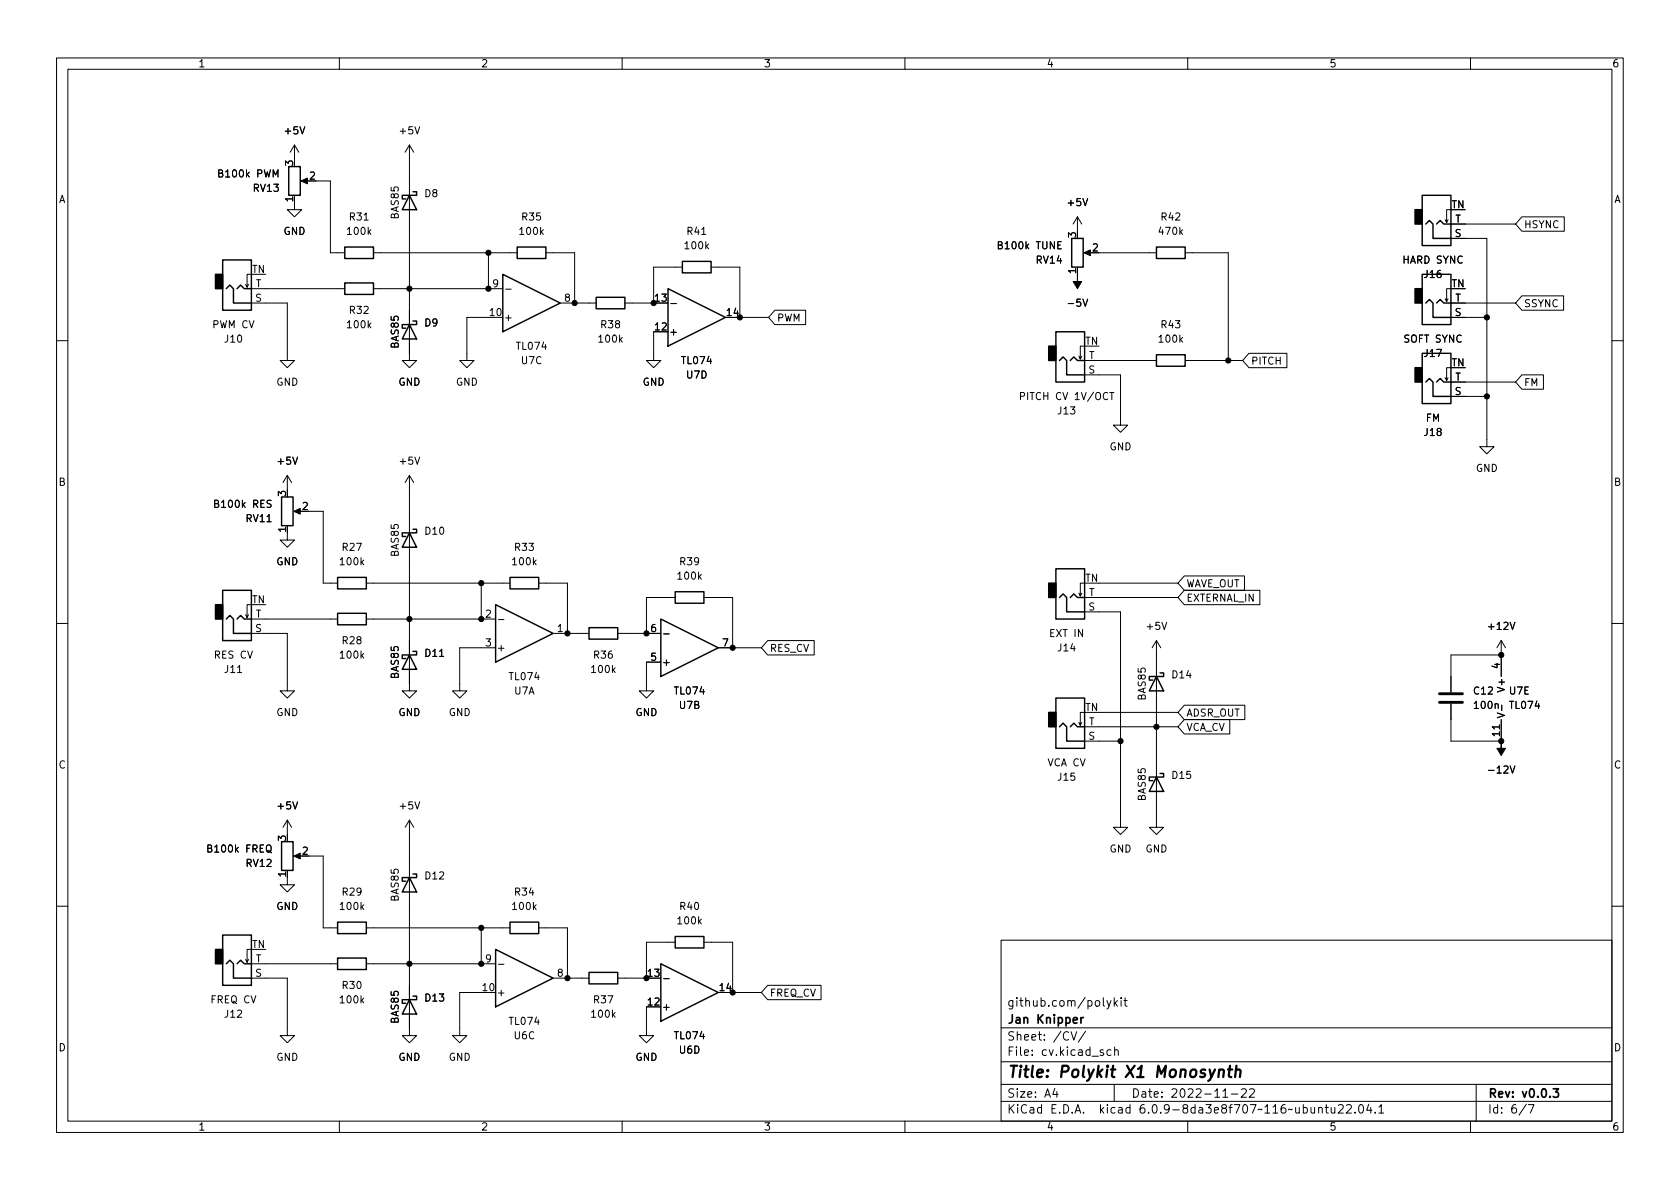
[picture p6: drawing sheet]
<svg xmlns="http://www.w3.org/2000/svg" width="297mm" height="210mm" viewBox="0 0 297 210" stroke-linecap="round" stroke-linejoin="round" font-family="sans-serif">
<g fill="none" stroke="#000" stroke-width=".18">
<path d="M10 10.2h277v190.1h-277zM12 12.2h273v186.1h-273zM60 10.2v2M110 10.2v2M160 10.2v2M210 10.2v2M260 10.2v2M52.1 35.8v1.3h1.2l-1.2 1.2-1.3-1.2h1.3M52.1 25.6l-.8 1.3M52.1 25.6v2.6M52.1 25.6l.7 1.3M53.6 32h1"/>
<path d="M55.9 32h2.5v12.7h2.6M72.4 25.6v38.1h1.3l-1.3 1.3-1.3-1.3h1.3M72.4 25.6l-.8 1.3M72.4 25.6l.8 1.3M190.5 38.3l-.8 1.3M190.5 38.3v2.6M190.5 38.3l.8 1.3M256 38.9l-.2 .5M256.5 37.1h-.7v2.3l-.3-.5M256.5 39.6h11.5M269.1 38.3h7.5v2.6h-7.5l-1.1-1.3zM43.9 50.3l-.2 .5"/>
<path d="M44.4 48.5h-.7v2.3l-.3-.5M44.4 53.6h6.4v10.1h1.3l-1.3 1.3-1.3-1.3h1.3M44.4 51h16.6M66 44.7h25.4M66 51h22.9M86.4 56.1h-3.9v7.6h1.3l-1.3 1.3-1.2-1.3h1.2M86.4 44.7v6.3M89.4 51.1h1M96.5 44.7h5.1v8.9M99.1 53.6h6.3M115.6 58.7v5h1.2l-1.2 1.3-1.3-1.3h1.3M118.6 53.7h1"/>
<path d="M120.6 47.2h-5v6.4h-5.1M125.7 47.2h5.1v8.9h5.1M137 54.9h5.4v2.5h-5.4l-1.1-1.3zM187.6 42.7h-.6v1.3h.6M192 44.7h1M194.3 44.7h10.2M209.5 44.7h7.7v19M256 52.8l-.2 .5M256.5 42.2h6.4v36.8h1.3l-1.3 1.3-1.3-1.3h1.3M256.5 51h-.7v2.3l-.3-.5M256.5 53.6h11.5M256.5 56.1h6.4"/>
<path d="M269.1 52.3h7.4v2.6h-7.4l-1.1-1.3zM10 60.2h2M180.4 70.1l.6-.1 .2-.2-.1-.3-.7-.1v1.3M191.3 63l-.3 .5M191.8 61.2h-.8v2.3l-.2-.5M191.8 66.3h6.3v8.9h1.3l-1.3 1.2-1.3-1.2h1.3M191.8 63.7h12.7M196.2 69.4h.7M209.5 63.7h10.2M220.8 62.5h6.7v2.5h-6.7l-1.1-1.3zM256 66.8l-.2 .5M256.5 65h-.7v2.3l-.3-.5"/>
<path d="M256.5 70.1h6.4M256.5 67.6h11.5M269.1 66.3h3.8v2.5h-3.8l-1.1-1.2zM285 60.2h2M47.9 88.5h-.4l-.2 .1v.3l.5 .3 .1 .3-.2 .2h-.5M50.8 94.2v1.3h1.3l-1.3 1.3-1.3-1.3h1.3M50.8 84.1l-.8 1.2M50.8 84.1v2.5M50.8 84.1l.8 1.2M52.3 90.4h1M54.6 90.4h2.5v12.7h2.6M72.4 84.1v38.1h1.3l-1.3 1.2-1.3-1.2h1.3"/>
<path d="M72.4 84.1l-.8 1.2M72.4 84.1l.8 1.2M10 110.2h2M43.9 108.7l-.2 .5M44.4 112h6.4v10.2h1.3l-1.3 1.2-1.3-1.2h1.3M44.4 106.9h-.7v2.3l-.3-.5M44.4 109.5h15.3M64.8 103.1h25.4M64.8 109.5h22.8M85.1 103.1v6.4M87.6 114.5h-6.3v7.7h1.2l-1.2 1.2-1.3-1.2h1.3M88.1 109.6h1"/>
<path d="M95.2 103.1h5.1v8.9M97.8 112h6.3M109.2 112h7.6M116.8 117.1h-2.5v5.1h1.3l-1.3 1.2-1.3-1.2h1.3M117.3 112.1h1M119.4 105.7h-5.1v6.3M124.5 105.7h5v8.8M127 114.5h7.6M135.7 113.3h8.3v2.5h-8.3l-1.1-1.3zM191.3 104.9l-.3 .5M191.8 108.2h6.3v38.1h1.3l-1.3 1.3-1.3-1.3h1.3M191.8 103.1h-.8v2.3l-.2-.5"/>
<path d="M191.8 105.7h16.5M194.3 103.1h14M204.5 113.3v33h1.2l-1.2 1.3-1.3-1.3h1.3M204.5 113.3l-.8 1.2M204.5 113.3l.7 1.2M209.4 104.4h13.4v2.5h-13.4l-1.1-1.2zM209.4 101.8h10.6v2.6h-10.6l-1.1-1.3zM265.4 113.3v6.3M265.4 113.3l-.7 1.2M265.4 113.3l.8 1.2M265.4 115.8h-8.9v6.6M285 110.2h2"/>
<path d="M191.3 127.8l-.3 .5M191.8 126h-.8v2.3l-.2-.5M191.8 131.1h6.3M191.8 128.5h16.5M194.3 126h14M209.4 127.2h8v2.6h-8l-1.1-1.3zM209.4 124.7h10.7v2.5h-10.7l-1.1-1.2zM256.5 124.5v6.6h8.9v-3.9M265.5 124.7v1M47.3 150.4l.7 .4M50.8 155.2v1.3h1.3l-1.3 1.2-1.3-1.2h1.3M50.8 145v2.6"/>
<path d="M50.8 145l-.8 1.3M50.8 145l.8 1.3M52.3 151.4h1M54.6 151.4h2.5v12.7h2.6M72.4 145v38.1h1.3l-1.3 1.3-1.3-1.3h1.3M72.4 145l-.8 1.3M72.4 145l.8 1.3M10 160.2h2M43.9 169.7l-.2 .5M44.4 167.9h-.7v2.3l-.3-.5M44.4 173h6.4v10.1h1.3l-1.3 1.3-1.3-1.3h1.3M44.4 170.4h15.3"/>
<path d="M64.8 170.4h22.8M64.8 164.1h25.4M85.1 175.5h-3.8v7.6h1.2l-1.2 1.3-1.3-1.3h1.3M85.1 164.1v6.3M88.1 170.5h1M95.2 164.1h5.1v8.9M97.8 173h6.3M114.3 178v5.1h1.3l-1.3 1.3-1.3-1.3h1.3M117.3 173.1h1M119.4 166.6h-5.1v6.4h-5.1M124.5 166.6h5v8.9h5.1M135.7 174.2h9.5v2.6h-9.5l-1.1-1.3z"/>
<path d="M177 166.3h108v32h-108zM195.7 176.9l.4 1M196.4 176.9l-.5 1.4-.2 .1M197 176.4v1.5M197.1 177.4l.5 .5M197.6 176.9l-.6 .6M198.2 176.4v.2M198.2 176.9v1M198.7 176.9h.6M198.9 176.4v1.3l.4 .2M285 160.2h2M60 198.3v2"/>
<path d="M110 198.3v2M160 198.3v2M177 194.8h108M177 191.8h108M177 187.8h108M177 181.8h108M186.5 192.5l-.4 1h1M186.9 193v1M189.4 182.4l.5 1.5 .5-1.5M191.9 182.4l-1.3 1.9M195.1 185.7l-.4-.1-.2 .2 .1 .3 .5 .1v.4h-.6M196.4 185.7l-.4-.1-.3 .3v.4l.2 .3h.5"/>
<path d="M197 191.8v3M197.1 185.8l.2-.2 .3 .1 .1 .9M197.1 185.1v1.5M210 198.3v2M216.2 194h.9M217.7 193.5h1.2M219.5 192.7l.6-.2 .2 .2 .1 .3-1 1h1M220.9 192.7l.6-.2 .2 .2 .1 .3-.9 1h.9M233.1 196l.3-.2 .3 .1 .1 .9M233.1 195.8v1M234.3 195.8h.6M234.5 195.3v1.3l.4 .2"/>
<path d="M235.4 195.8v1h.4l.2-.1M236 195.8v1M236.6 195.5l.6-.2 .2 .2 .1 .3-.9 1h.9M238.1 195.5l.5-.2 .3 .2v.3l-.9 1h.9M239.6 196.7v.1M240.4 195.4l.2-.1a.81 .81 0 0 1 .6 .7 .81 .81 0 0 1-.3 .8h-.2a.81 .81 0 0 1-.6-.6 .81 .81 0 0 1 .3-.8zM242 195.3l-.4 1h1M242.4 195.8v1M243.1 196.7v.1M243.8 195.8l.4-.5v1.5M243.8 196.8h.8M260 198.3v2"/>
<path d="M261 191.8v6.5M269.9 195.3l-1.3 1.9M270.2 195.3h1l-.6 1.5"/>
</g>
<path d="M191.1 179.9v1M191.6 179.9l-.3 .1-.2 .2M274.6 192.5h1l-.5 .6 .4 .1v.7l-.2 .1h-.5l-.2-.1" fill="none" stroke="#000" stroke-width=".3"/>
<path d="M215.6 189.3a.49 .49 0 0 1 .8 .1l-.1 1.1M215.6 189.1l-.2 1.4M217.1 189.1h.8M217.5 188.5l-.2 1.7v.2l.4 .1M218.5 189.3a.49 .49 0 0 1 .9 .1l-.2 1.1M218.6 188.5l-.2 2" fill="none" stroke="#000" stroke-width=".4"/>
<g fill="none" stroke="#000" stroke-width=".25">
<path d="M51.1 29.5h2v5h-2zM72.4 34.5l1.3 2.6h-2.6zM73 33.9h.7v.6h-2.6v.7h.7M251.5 34.5h5v8.9h-5zM252.1 39.6l.6-.6 .7 .6v2.6h3.1M254 39.6l.6-.6 .7 .6h1.2M39.4 46h5v8.9h-5zM40 51l.6-.6 .7 .6v2.6h3.1M41.9 51l.6-.6 .7 .6h1.2M61 43.7h5v2h-5zM61 50h5v2.1h-5zM72.4 57.4l1.3 2.5h-2.6z"/>
<path d="M73 56.8h.7v.6h-2.6v.6h.7M88.9 48.5l10.2 5.1-10.2 5.1zM91.4 43.7h5.1v2h-5.1zM105.4 52.6h5.1v2h-5.1zM118.1 51l10.2 5.1-10.2 5.1zM120.6 46.2h5.1v2.1h-5.1zM186.7 58.7h5.1v8.9h-5.1zM189.5 42.2h2v5h-2zM204.5 43.7h5v2h-5zM251.5 48.5h5v8.9h-5zM252.1 53.6l.6-.6 .7 .6v2.5h3.1M254 53.6l.6-.6 .7 .6h1.2"/>
<path d="M187.3 63.7l.7-.6 .6 .6v2.6h3.2M189.2 63.7l.7-.6 .6 .6h1.3M204.5 62.7h5v2.1h-5zM251.5 62.5h5v8.9h-5zM252.1 67.6l.6-.7 .7 .7v2.5h3.1M254 67.6l.6-.7 .7 .7h1.2M49.8 87.9h2v5.1h-2zM72.4 94.2l1.3 2.6h-2.6zM73 93.6h.7v.6h-2.6v.7h.7M39.4 104.4h5v8.9h-5zM40 109.5l.6-.7 .7 .7v2.5h3.1M41.9 109.5l.6-.7 .7 .7h1.2"/>
<path d="M59.7 102.1h5.1v2h-5.1zM59.7 108.5h5.1v2h-5.1zM72.4 115.8l1.3 2.6h-2.6zM73 115.2h.7v.6h-2.6v.7h.7M87.6 106.9l10.2 5.1-10.2 5.1zM90.2 102.1h5v2h-5zM104.1 111h5.1v2h-5.1zM116.8 109.5l10.2 5-10.2 5.1zM119.4 104.6h5.1v2.1h-5.1zM186.7 100.6h5.1v8.9h-5.1zM187.3 105.7l.7-.7 .6 .7v2.5h3.2M189.2 105.7l.7-.7 .6 .7h1.3"/>
<path d="M204.5 119.6l1.2 2.6h-2.5zM205.1 119h.6v.6h-2.5v.7h.6M186.7 123.4h5.1v8.9h-5.1zM187.3 128.5l.7-.6 .6 .6v2.6h3.2M189.2 128.5l.7-.6 .6 .6h1.3M204.5 137.4l1.2 2.5h-2.5zM205.1 136.8h.6v.6h-2.5v.6h.6M49.8 148.8h2v5.1h-2zM72.4 155.2l1.3 2.5h-2.6zM73 154.6h.7v.6h-2.6v.6h.7M39.4 165.3h5v8.9h-5zM40 170.4l.6-.6 .7 .6v2.6h3.1"/>
<path d="M41.9 170.4l.6-.6 .7 .6h1.2M59.7 169.4h5.1v2h-5.1zM59.7 163.1h5.1v2h-5.1zM72.4 176.8l1.3 2.5h-2.6zM73 176.1h.7v.7h-2.6v.6h.7M87.6 167.9l10.2 5.1-10.2 5zM90.2 163.1h5v2h-5zM104.1 172h5.1v2h-5.1zM116.8 170.4l10.2 5.1-10.2 5.1zM119.4 165.6h5.1v2h-5.1z"/>
</g>
<path d="M250.2 37.1h1.3v2.5h-1.3zM38.1 48.5h1.3v2.5h-1.3zM250.2 51h1.3v2.6h-1.3zM185.4 61.2h1.3v2.5h-1.3zM250.2 65h1.3v2.6h-1.3zM38.1 106.9h1.3v2.6h-1.3zM185.4 103.1h1.3v2.6h-1.3zM185.4 126h1.3v2.5h-1.3zM38.1 167.9h1.3v2.5h-1.3z" fill="#000" stroke="#000" stroke-width=".25"/>
<g fill="#000" stroke="#000" stroke-width=".18">
<path d="M53.2 32l1.2-.5v1zM190.5 48.5v1.3h.8l-.8 1.2-.8-1.2h.8zM191.6 44.7l1.2-.5v1zM51.9 90.4l1.2-.5v1zM265.4 131.1v1.2h.8l-.8 1.3-.7-1.3h.7zM51.9 151.4l1.2-.5v1z"/>
<circle cx="72.4" cy="51" r=".46"/>
<circle cx="86.4" cy="44.7" r=".46"/>
<circle cx="86.4" cy="51" r=".46"/>
<circle cx="101.6" cy="53.6" r=".46"/>
<circle cx="115.6" cy="53.6" r=".46"/>
<circle cx="130.8" cy="56.1" r=".46"/>
<circle cx="262.9" cy="56.1" r=".46"/>
<circle cx="217.2" cy="63.7" r=".46"/>
<circle cx="262.9" cy="70.1" r=".46"/>
<circle cx="72.4" cy="109.5" r=".46"/>
<circle cx="85.1" cy="109.5" r=".46"/>
<circle cx="85.1" cy="103.1" r=".46"/>
<circle cx="100.3" cy="112" r=".46"/>
<circle cx="114.3" cy="112" r=".46"/>
<circle cx="129.5" cy="114.5" r=".46"/>
<circle cx="265.4" cy="115.8" r=".46"/>
<circle cx="198.1" cy="131.1" r=".46"/>
<circle cx="204.5" cy="128.5" r=".46"/>
<circle cx="265.4" cy="131.1" r=".46"/>
<circle cx="72.4" cy="170.4" r=".46"/>
<circle cx="85.1" cy="170.4" r=".46"/>
<circle cx="85.1" cy="164.1" r=".46"/>
<circle cx="100.3" cy="173" r=".46"/>
<circle cx="114.3" cy="173" r=".46"/>
<circle cx="129.5" cy="175.5" r=".46"/>
</g>
<path d="M254.5 124.2h4.1M254.5 122.7h4.1" fill="none" stroke="#000" stroke-width=".51"/>
<text font-size="2.8" x="178" y="190.6">Title: Polykit X1 Monosynth</text>
<g font-size="2.1">
<text x="178" y="178">github.com/polykit</text>
<text x="178" y="184">Sheet: /CV/</text>
<text x="178" y="181">Jan Knipper</text>
<text x="178" y="186.7">File: cv.kicad_sch</text>
<text x="178" y="196.9">KiCad E.D.A. kicad 6.0.9-8da3e8f707~116~ubuntu22.04.1</text>
<text x="178" y="194.1">Size: A4</text>
<text x="200" y="194.1">Date: 2022-11-22</text>
<text x="263" y="194.1">Rev: v0.0.3</text>
<text x="263" y="196.9">Id: 6/7</text>
</g>
<g font-size="1.8">
<text x="35" y="11.9">1</text>
<text x="85" y="11.9">2</text>
<text x="135" y="11.9">3</text>
<text x="185" y="11.9">4</text>
<text x="235" y="11.9">5</text>
<text x="285" y="11.9">6</text>
<text x="50.5" y="23.7">+5V</text>
<text x="70.8" y="23.7">+5V</text>
<text x="51.8" y="29.3" transform="rotate(-90 51.8 29.3)">3</text>
<text x="10.3" y="35.9">A</text>
<text x="38.9" y="31.4">B100k PWM</text>
<text x="44.8" y="33.9">RV13</text>
<text x="51.8" y="35.7" transform="rotate(-90 51.8 35.7)">1</text>
<text x="54.8" y="31.7">2</text>
<text x="75.1" y="34.9">D8</text>
<text x="285.3" y="35.9">A</text>
<text x="50.1" y="41.5">GND</text>
<text x="61.5" y="41.5">100k</text>
<text x="61.9" y="39">R31</text>
<text x="70.5" y="38.7" transform="rotate(-90 70.5 38.7)">BAS85</text>
<text x="92" y="41.5">100k</text>
<text x="92.4" y="39">R35</text>
<text x="121.6" y="41.5">R41</text>
<text x="188.9" y="36.4">+5V</text>
<text x="205" y="41.5">470k</text>
<text x="205.4" y="39">R42</text>
<text x="256.6" y="36.8">TN</text>
<text x="257.2" y="41.9">S</text>
<text x="257.3" y="39.4">T</text>
<text x="269.4" y="40.3">HSYNC</text>
<text x="121.2" y="44.1">100k</text>
<text x="176.8" y="44.1">B100k TUNE</text>
<text x="183.3" y="46.6">RV14</text>
<text x="190.2" y="42" transform="rotate(-90 190.2 42)">3</text>
<text x="193.2" y="44.4">2</text>
<text x="248.1" y="46.6">HARD SYNC</text>
<text x="44.5" y="48.3">TN</text>
<text x="45.1" y="53.3">S</text>
<text x="45.2" y="50.8">T</text>
<text x="87.1" y="50.8">9</text>
<text x="99.8" y="53.3">8</text>
<text x="115.9" y="53.3">13</text>
<text x="190.2" y="48.4" transform="rotate(-90 190.2 48.4)">1</text>
<text x="251.9" y="49.1">J16</text>
<text x="256.6" y="50.8">TN</text>
<text x="257.3" y="53.3">T</text>
<text x="37.6" y="58">PWM CV</text>
<text x="61.5" y="58">100k</text>
<text x="61.9" y="55.5">R32</text>
<text x="75.1" y="57.7">D9</text>
<text x="86.6" y="55.9">10</text>
<text x="89" y="56.8">+</text>
<text x="106.3" y="58">R38</text>
<text x="115.9" y="58.4">12</text>
<text x="118.2" y="59.3">+</text>
<text x="128.6" y="55.9">14</text>
<text x="137.3" y="56.9">PWM</text>
<text x="189.1" y="54.2">-5V</text>
<text x="205.4" y="58">R43</text>
<text x="257.2" y="55.9">S</text>
<text x="269.4" y="54.3">SSYNC</text>
<text x="39.8" y="60.6">J10</text>
<text x="70.5" y="61.5" transform="rotate(-90 70.5 61.5)">BAS85</text>
<text x="91.4" y="61.8">TL074</text>
<text x="92.2" y="64.4">U7C</text>
<text x="106" y="60.6">100k</text>
<text x="120.6" y="64.4">TL074</text>
<text x="191.9" y="61">TN</text>
<text x="192.5" y="63.5">T</text>
<text x="205" y="60.6">100k</text>
<text x="221.1" y="64.5">PITCH</text>
<text x="248.3" y="60.6">SOFT SYNC</text>
<text x="251.9" y="63.1">J17</text>
<text x="256.6" y="64.8">TN</text>
<text x="48.8" y="68.2">GND</text>
<text x="70.4" y="68.2">GND</text>
<text x="80.6" y="68.2">GND</text>
<text x="113.6" y="68.2">GND</text>
<text x="121.4" y="66.9">U7D</text>
<text x="181" y="70.7">PITCH CV 1V/OCT</text>
<text x="192.5" y="66">S</text>
<text x="257.2" y="69.8">S</text>
<text x="257.3" y="67.3">T</text>
<text x="269.4" y="68.3">FM</text>
<text x="187.1" y="73.3">J13</text>
<text x="251.9" y="77.1">J18</text>
<text x="252.1" y="74.5">FM</text>
<text x="49.2" y="82.2">+5V</text>
<text x="70.8" y="82.2">+5V</text>
<text x="196.2" y="79.6">GND</text>
<text x="260.9" y="83.4">GND</text>
<text x="10.3" y="85.9">B</text>
<text x="38.2" y="89.8">B100k RES</text>
<text x="50.5" y="87.7" transform="rotate(-90 50.5 87.7)">3</text>
<text x="285.3" y="85.9">B</text>
<text x="43.6" y="92.3">RV11</text>
<text x="50.5" y="94.1" transform="rotate(-90 50.5 94.1)">1</text>
<text x="53.5" y="90.2">2</text>
<text x="75.2" y="94.5">D10</text>
<text x="48.8" y="99.9">GND</text>
<text x="60.3" y="99.9">100k</text>
<text x="60.6" y="97.4">R27</text>
<text x="70.5" y="98.3" transform="rotate(-90 70.5 98.3)">BAS85</text>
<text x="90.7" y="99.9">100k</text>
<text x="91.1" y="97.4">R33</text>
<text x="120.3" y="99.9">R39</text>
<text x="44.5" y="106.7">TN</text>
<text x="120" y="102.5">100k</text>
<text x="191.9" y="102.9">TN</text>
<text x="192.5" y="107.9">S</text>
<text x="192.5" y="105.4">T</text>
<text x="209.7" y="106.4">EXTERNAL_IN</text>
<text x="209.7" y="103.8">WAVE_OUT</text>
<text x="45.1" y="111.8">S</text>
<text x="45.2" y="109.2">T</text>
<text x="60.6" y="113.9">R28</text>
<text x="85.9" y="109.2">2</text>
<text x="98.6" y="111.8">1</text>
<text x="115.1" y="111.8">6</text>
<text x="185.7" y="112.6">EXT IN</text>
<text x="202.9" y="111.4">+5V</text>
<text x="263.3" y="111.4">+12V</text>
<text x="38" y="116.5">RES CV</text>
<text x="39.8" y="119">J11</text>
<text x="60.3" y="116.5">100k</text>
<text x="70.5" y="119.9" transform="rotate(-90 70.5 119.9)">BAS85</text>
<text x="75.2" y="116.1">D11</text>
<text x="85.9" y="114.3">3</text>
<text x="87.8" y="115.2">+</text>
<text x="104.7" y="119">100k</text>
<text x="105.1" y="116.5">R36</text>
<text x="115.1" y="116.8">5</text>
<text x="117" y="117.7">+</text>
<text x="127.8" y="114.3">7</text>
<text x="136" y="115.3">RES_CV</text>
<text x="187.1" y="115.2">J14</text>
<text x="207.3" y="119.9">D14</text>
<text x="265.2" y="118.2" transform="rotate(-90 265.2 118.2)">4</text>
<text x="90.2" y="120.3">TL074</text>
<text x="90.9" y="122.8">U7A</text>
<text x="119.4" y="122.8">TL074</text>
<text x="120.2" y="125.3">U7B</text>
<text x="191.9" y="125.7">TN</text>
<text x="202.6" y="123.7" transform="rotate(-90 202.6 123.7)">BAS85</text>
<text x="260.7" y="122.8">C12</text>
<text x="260.8" y="125.3">100n</text>
<text x="266.1" y="122" transform="rotate(-90 266.1 122)">V+</text>
<text x="266.9" y="122.8">U7E</text>
<text x="267" y="125.3">TL074</text>
<text x="48.8" y="126.6">GND</text>
<text x="70.4" y="126.6">GND</text>
<text x="79.3" y="126.6">GND</text>
<text x="112.3" y="126.6">GND</text>
<text x="192.5" y="130.8">S</text>
<text x="192.5" y="128.3">T</text>
<text x="209.7" y="129.2">VCA_CV</text>
<text x="209.7" y="126.7">ADSR_OUT</text>
<text x="265.2" y="130.1" transform="rotate(-90 265.2 130.1)">11</text>
<text x="266.1" y="127.1" transform="rotate(-90 266.1 127.1)">V-</text>
<text x="10.3" y="135.9">C</text>
<text x="185.3" y="135.5">VCA CV</text>
<text x="207.3" y="137.7">D15</text>
<text x="263.6" y="136.8">-12V</text>
<text x="285.3" y="135.9">C</text>
<text x="49.2" y="143.1">+5V</text>
<text x="70.8" y="143.1">+5V</text>
<text x="187.1" y="138">J15</text>
<text x="202.6" y="141.5" transform="rotate(-90 202.6 141.5)">BAS85</text>
<text x="50.5" y="148.7" transform="rotate(-90 50.5 148.7)">3</text>
<text x="37" y="150.7">B100k FREQ</text>
<text x="43.6" y="153.3">RV12</text>
<text x="50.5" y="155" transform="rotate(-90 50.5 155)">1</text>
<text x="53.5" y="151.1">2</text>
<text x="75.2" y="155.5">D12</text>
<text x="196.2" y="150.7">GND</text>
<text x="202.5" y="150.7">GND</text>
<text x="48.8" y="160.9">GND</text>
<text x="60.3" y="160.9">100k</text>
<text x="60.6" y="158.4">R29</text>
<text x="70.5" y="159.3" transform="rotate(-90 70.5 159.3)">BAS85</text>
<text x="90.7" y="160.9">100k</text>
<text x="91.1" y="158.4">R34</text>
<text x="120.3" y="160.9">R40</text>
<text x="44.5" y="167.6">TN</text>
<text x="120" y="163.4">100k</text>
<text x="45.1" y="172.7">S</text>
<text x="45.2" y="170.2">T</text>
<text x="85.9" y="170.2">9</text>
<text x="98.6" y="172.7">8</text>
<text x="114.6" y="172.7">13</text>
<text x="37.3" y="177.4">FREQ CV</text>
<text x="39.8" y="180">J12</text>
<text x="60.3" y="177.4">100k</text>
<text x="60.6" y="174.9">R30</text>
<text x="75.2" y="177.1">D13</text>
<text x="85.4" y="175.3">10</text>
<text x="87.8" y="176.1">+</text>
<text x="104.7" y="180">100k</text>
<text x="105.1" y="177.4">R37</text>
<text x="114.6" y="177.8">12</text>
<text x="117" y="178.7">+</text>
<text x="127.3" y="175.3">14</text>
<text x="136" y="176.2">FREQ_CV</text>
<text x="10.3" y="185.9">D</text>
<text x="70.5" y="180.9" transform="rotate(-90 70.5 180.9)">BAS85</text>
<text x="90.2" y="181.2">TL074</text>
<text x="90.9" y="183.8">U6C</text>
<text x="119.4" y="183.8">TL074</text>
<text x="285.3" y="185.9">D</text>
<text x="48.8" y="187.6">GND</text>
<text x="70.4" y="187.6">GND</text>
<text x="79.3" y="187.6">GND</text>
<text x="112.3" y="187.6">GND</text>
<text x="120.2" y="186.3">U6D</text>
<text x="35" y="199.9">1</text>
<text x="85" y="199.9">2</text>
<text x="135" y="199.9">3</text>
<text x="185" y="199.9">4</text>
<text x="235" y="199.9">5</text>
<text x="285" y="199.9">6</text>
</g>
</svg>
